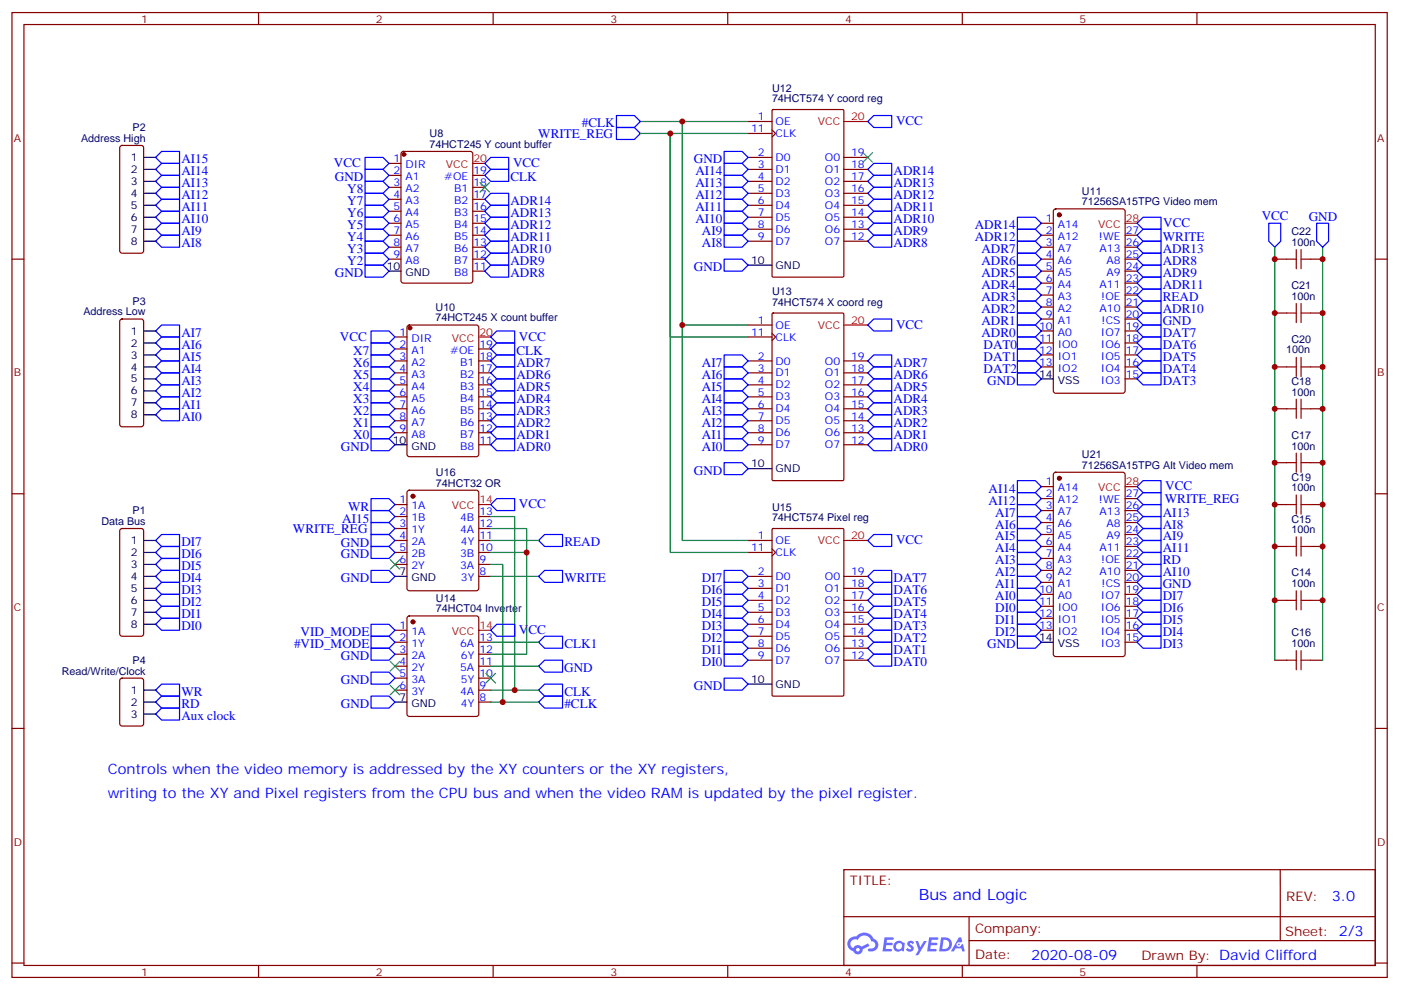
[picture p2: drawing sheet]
<svg xmlns="http://www.w3.org/2000/svg" width="413mm" height="292mm" viewBox="0 0 413 292" stroke-linecap="round" stroke-linejoin="round" font-family="sans-serif">
<g fill="none" stroke="#870000" stroke-width=".35">
<path d="M3.5 3.7h405.4v284.3h-405.4zM7.1 7.2h398.2v277.3h-398.2zM76.2 3.7v3.5M145.3 3.7v3.5M214.5 3.7v3.5M283.6 3.7v3.5M352.8 3.7v3.5M3.5 76.4h3.6M405.3 76.4h3.6M3.5 145.5h3.6M405.3 145.5h3.6M3.5 214.7h3.6"/>
<path d="M405.3 214.7h3.6M248.7 256.3h156.6v28.2h-156.6zM377.3 256.3v20.9M248.7 270.1h156.5M285.6 277.2h119.6M285.6 270.1v14.2M3.5 283.8h3.6M76.2 284.5v3.5M145.3 284.5v3.5M214.5 284.5v3.5M283.6 284.5v3.5M352.8 284.5v3.5"/>
<path d="M405.3 283.8h3.6"/>
</g>
<g fill="#5487ff">
<path d="M267.7 277.5a1.22 1.22 0 0 1 1.7 .2l-.4 .6a.47 .47 0 0 0-.3-.4 .47 .47 0 0 0-.5 .2l.1 .2a1.14 1.14 0 0 1 .8 1.8 1.14 1.14 0 0 1-1.9 0l-.2-.2 .5-.6 .7 .5a.29 .29 0 0 0 .3-.3 .29 .29 0 0 0-.2-.3 1.04 1.04 0 0 1-.6-1.7z"/>
<path d="M260.7 276.2h2.4l.3 .2-.2 .5-1.8 .1-.1 .8h1.5l.3 .4-.3 .4h-1.6l-.2 1.1h1.7l.2 .3-.2 .3-2.6 .1z"/>
<path d="M273.8 276.2h2.4l.3 .2-.1 .5-1.8 .1-.2 .8h1.6l.3 .4-.4 .4-1.6-.1-.1 1.1 1.7 .1 .2 .3-.2 .3-2.6 .1z"/>
<path d="M282.6 276.2h.7l.3 1.3-.6 .3a.69 .69 0 0 0-1 .3 .69 .69 0 0 0 .4 .9 .69 .69 0 0 0 .9-.6l.5-.2 .6 2.2h-.8l-.2-.9h-1.8l-.5 .9h-.8z"/>
<path d="M269.8 277.3h.8l.6 1.8 1.1-1.8h.9l-2.6 4.2h-.8l.9-1.5z"/>
<path d="M277.4 276.2l-.6 4.2h1.3a2.11 2.11 0 0 0 2.5-2.1 2.11 2.11 0 0 0-2.5-2.1zM278.1 277a1.39 1.39 0 0 1 1.7 1.4 1.39 1.39 0 0 1-1.8 1.2h-.3z"/>
<path d="M263.7 277.8a1.54 1.54 0 0 0-.1 2.2 1.54 1.54 0 0 0 2.2 .1l.6 .3 .3-2.3-.2-.3h-.4a1.49 1.49 0 0 0-2.4 0zM264 278.8a.94 .94 0 0 1 1.8 0 .94 .94 0 0 1-1.8 0z"/>
<path d="M250.4 276.6a2.18 2.18 0 0 0 1.1 3.7 1.44 1.44 0 0 0 1.6 .9 1.44 1.44 0 0 0 1.2-1.4l2-1.1-.5-.7-1.9 1a1.47 1.47 0 0 0-2.4 .4 1.39 1.39 0 0 1-.7-1.9 1.39 1.39 0 0 1 2-.5 2.12 2.12 0 0 1 2.2-1.3 2.12 2.12 0 0 1 1.9 1.7 1.14 1.14 0 0 1 1.1 1.4 1.14 1.14 0 0 1-1.7 .7 .43 .43 0 0 0-.5 .4 .43 .43 0 0 0 .4 .5 1.98 1.98 0 0 0 2.5-1.2 1.98 1.98 0 0 0-1.2-2.6 3.1 3.1 0 0 0-5.3-.6l-.9 .1zM252.3 279.9a.55 .55 0 0 1 1.1 0 .55 .55 0 0 1-1.1 0z"/>
<circle cx="282.6" cy="278.3" r=".26"/>
</g>
<g fill="none" stroke="#870000" stroke-width=".35">
<path d="M220.5 35.8h7M220.5 39.3h7M227.5 38.3l1.1 1-1.1 1.1M227.6 32.5l.3-.2h20.5l.3 .2v48.8l-.2 .3-20.6 .1-.3-.2zM35.5 43.1l.5-.2h5.6l.5 .2 .2 .5v30.3l-.2 .5-.5 .2h-5.6l-.5-.2-.2-.5v-30.3zM114.7 48.2h3.5M114.7 51.7h3.5M114.7 55.2h3.5M114.7 58.7h3.5M118.4 44.8l.5-.2h19.7l.7 .5v37.6l-.4 .7h-20l-.7-.4v-37.7zM139.3 51.7h3.6M139.3 55.2h3.6"/>
<path d="M139.3 58.7h3.6M220.5 46.4h7M220.5 49.9h7M220.5 53.4h7M220.5 57h7M248.7 46.4h7.1M248.7 49.9h7.1M248.7 53.4h7.1M248.7 57h7.1M114.7 65.8h3.5M114.7 69.3h3.5M114.7 72.8h3.5"/>
<path d="M114.7 76.4h3.5M114.7 62.3h3.5M139.3 65.8h3.6M139.3 69.3h3.6M139.3 72.8h3.6M139.3 76.4h3.6M139.3 79.9h3.6M139.3 62.3h3.6M220.5 60.5h7M220.5 64h7M220.5 67.6h7M220.5 71.1h7"/>
<path d="M248.7 60.5h7.1M248.7 64h7.1M248.7 67.6h7.1M248.7 71.1h7.1M306.9 65.8h3.5M306.9 69.3h3.5M306.9 72.8h3.5M306.9 76.4h3.5M306.9 79.9h3.5M310.7 61.8l.4-.2h19.8l.7 .4v53.2l-.5 .6-20 .1-.6-.5-.1-53.1zM331.6 69.3h3.5M331.6 72.8h3.5"/>
<path d="M331.6 76.4h3.5M331.6 79.9h3.5M375.7 76.4h3.5M386.3 76.4h3.5M35.5 94.2l.5-.2h5.6l.5 .2 .2 .5v30.4l-.2 .5-.5 .2h-5.6l-.5-.3-.2-.4v-30.4zM116.4 99.3h3.5M120.2 96l.4-.2h19.8l.7 .4v37.7l-.5 .6-20 .1-.6-.5-.1-37.6zM220.5 95.8h7M220.5 99.3h7M227.5 98.2l1.1 1.1-1.1 1.1M227.6 92.4l.3-.1h20.5l.3 .1v48.9l-.2 .3h-20.6l-.3-.2zM306.9 83.4h3.5"/>
<path d="M306.9 87h3.5M306.9 90.5h3.5M306.9 94h3.5M306.9 97.5h3.5M331.6 83.4h3.5M331.6 87h3.5M331.6 90.5h3.5M331.6 94h3.5M331.6 97.5h3.5M375.7 92.3h3.5M386.3 92.3h3.5M116.4 106.4h3.5"/>
<path d="M116.4 109.9h3.5M116.4 113.4h3.5M116.4 116.9h3.5M116.4 102.8h3.5M141.1 106.4h3.5M141.1 109.9h3.5M141.1 113.4h3.5M141.1 116.9h3.5M141.1 102.8h3.5M220.5 106.4h7M220.5 109.9h7M220.5 113.4h7"/>
<path d="M220.5 116.9h7M248.7 106.4h7.1M248.7 109.9h7.1M248.7 113.4h7.1M248.7 116.9h7.1M306.9 101.1h3.5M306.9 104.6h3.5M306.9 108.1h3.5M331.6 101.1h3.5M331.6 104.6h3.5M331.6 108.1h3.5M331.6 111.7h3.5"/>
<path d="M375.7 108.1h3.5M386.3 108.1h3.5M116.4 120.5h3.5M116.4 124h3.5M116.4 127.5h3.5M141.1 120.5h3.5M141.1 124h3.5M141.1 127.5h3.5M141.1 131.1h3.5M220.5 120.5h7M220.5 124h7M220.5 127.5h7"/>
<path d="M220.5 131.1h7M248.7 120.5h7.1M248.7 124h7.1M248.7 127.5h7.1M248.7 131.1h7.1M310.7 139.4l.4-.2h19.8l.7 .4v53.2l-.5 .6-20 .1-.6-.5-.1-53.1zM375.7 120.5h3.5M375.7 136.3h3.5M386.3 120.5h3.5M386.3 136.3h3.5M35.5 156l.5-.2h5.6l.5 .2 .2 .5v30.3l-.2 .5-.5 .2h-5.6l-.5-.2-.2-.5v-30.3zM116.4 159.3h3.5"/>
<path d="M116.4 148.7h3.5M116.4 152.2h3.5M116.4 155.8h3.5M120.2 144.7l.4-.2h19.8l.5 .2 .2 .5v28.2l-.2 .5-.5 .2h-19.8l-.4-.2-.3-.5v-28.2zM141.1 159.3h3.5M141.1 152.2h3.5M141.1 155.8h3.5M220.5 159.3h7M227.6 155.9l.3-.1h20.5l.3 .1v48.9l-.2 .3h-20.6l-.3-.2zM306.9 143.4h3.5M306.9 146.9h3.5M306.9 150.5h3.5"/>
<path d="M306.9 154h3.5M306.9 157.5h3.5M331.6 146.9h3.5M331.6 150.5h3.5M331.6 154h3.5M331.6 157.5h3.5M375.7 148.7h3.5M386.3 148.7h3.5M116.4 162.8h3.5M116.4 166.3h3.5M141.1 162.8h3.5M141.1 169.9h3.5"/>
<path d="M141.1 166.3h3.5M220.5 162.8h7M220.5 169.9h7M220.5 173.4h7M220.5 176.9h7M227.5 161.7l1.1 1.1-1.1 1.1M248.7 169.9h7.1M248.7 173.4h7.1M248.7 176.9h7.1M306.9 161h3.5M306.9 164.6h3.5M306.9 168.1h3.5"/>
<path d="M306.9 171.6h3.5M306.9 175.2h3.5M306.9 178.7h3.5M331.6 161h3.5M331.6 164.6h3.5M331.6 168.1h3.5M331.6 171.6h3.5M331.6 175.2h3.5M331.6 178.7h3.5M375.7 176.9h3.5M375.7 161h3.5M386.3 176.9h3.5"/>
<path d="M386.3 161h3.5M116.4 185.7h3.5M116.4 189.3h3.5M116.4 192.8h3.5M116.4 196.3h3.5M116.4 199.8h3.5M120.2 181.7l.4-.2h19.8l.5 .2 .2 .5v28.2l-.2 .5-.5 .2h-19.8l-.4-.2-.3-.5v-28.2zM141.1 189.3h3.5M141.1 192.8h3.5M141.1 196.3h3.5M141.1 199.8h3.5M220.5 180.4h7"/>
<path d="M220.5 184h7M220.5 187.5h7M220.5 191h7M220.5 194.6h7M248.7 180.4h7.1M248.7 184h7.1M248.7 187.5h7.1M248.7 191h7.1M248.7 194.6h7.1M306.9 185.7h3.5M306.9 182.2h3.5M331.6 185.7h3.5"/>
<path d="M331.6 189.3h3.5M331.6 182.2h3.5M375.7 194.6h3.5M386.3 194.6h3.5M35.5 200.1l.5-.3h5.6l.7 .5v13l-.4 .6-5.9 .1-.7-.5v-12.9zM116.4 203.4h3.5M141.1 203.4h3.5M141.1 206.9h3.5"/>
</g>
<path d="M248.7 35.8h7.1M139.3 48.2h3.6M331.6 65.8h3.5M141.1 99.3h3.5M248.7 95.8h7.1M141.1 148.7h3.5M248.7 159.3h7.1M331.6 143.4h3.5M141.1 185.7h3.5" fill="none" stroke="#f00" stroke-width=".35"/>
<g fill="none" stroke="#000" stroke-width=".35">
<path d="M42.3 46.4h3.6M42.3 49.9h3.6M42.3 53.4h3.6M42.3 57h3.6M42.3 60.5h3.6M42.3 64h3.6M42.3 67.6h3.6M42.3 71.1h3.6M114.7 79.9h3.5M220.5 78.1h7M42.3 97.5h3.6M42.3 111.7h3.6"/>
<path d="M42.3 101.1h3.6M42.3 104.6h3.6M42.3 108.1h3.6M42.3 115.2h3.6M42.3 118.7h3.6M306.9 111.7h3.5M42.3 122.2h3.6M116.4 131.1h3.5M220.5 138.1h7M42.3 159.3h3.6M42.3 162.8h3.6M42.3 166.3h3.6"/>
<path d="M42.3 169.9h3.6M42.3 173.4h3.6M42.3 176.9h3.6M116.4 169.9h3.5M42.3 180.4h3.6M42.3 184h3.6M306.9 189.3h3.5M42.3 206.9h3.6M42.3 203.4h3.6M42.3 210.4h3.6M116.4 206.9h3.5M220.5 201.6h7"/>
</g>
<g fill="none" stroke="#00f" stroke-width=".35">
<path d="M181.7 37.6h5.3l1.7 1.7-1.7 1.8h-5.3zM181.7 34h5.3l1.7 1.8-1.7 1.8h-5.3zM257.5 34h5.3v3.6h-5.3l-1.7-1.8zM47.6 48.2h5.3v3.5h-5.3l-1.7-1.8zM47.6 58.7h5.3v3.6h-5.3l-1.7-1.8zM47.6 55.2h5.3v3.5h-5.3l-1.7-1.7zM47.6 51.7h5.3v3.5h-5.3l-1.7-1.8zM47.6 44.6h5.3v3.6h-5.3l-1.7-1.8zM107.6 46.4h5.3l1.8 1.8-1.8 1.7h-5.3zM107.6 53.4h5.3l1.8 1.8-1.8 1.8h-5.3zM107.6 57h5.3l1.8 1.7-1.8 1.8h-5.3zM107.6 49.9h5.3l1.8 1.8-1.8 1.7h-5.3z"/>
<path d="M144.6 57h5.3v3.5h-5.3l-1.7-1.8zM144.6 46.4h5.3v3.5h-5.3l-1.7-1.7zM144.6 49.9h5.3v3.5h-5.3l-1.7-1.7zM213.4 48.2h5.3l1.8 1.7-1.8 1.8h-5.3zM213.4 51.7h5.3l1.8 1.7-1.8 1.8h-5.3zM213.4 55.2h5.3l1.8 1.8-1.8 1.7h-5.3zM213.4 58.7h5.3l1.8 1.8-1.8 1.8h-5.3zM213.4 44.6h5.3l1.8 1.8-1.8 1.8h-5.3zM255.8 57l1.7-1.8h5.3v3.5h-5.3zM255.8 53.4l1.7-1.7h5.3v3.5h-5.3zM257.5 58.7h5.3v3.6h-5.3l-1.7-1.8zM257.5 48.2h5.3v3.5h-5.3l-1.7-1.8z"/>
<path d="M47.6 69.3h5.3v3.5h-5.3l-1.7-1.7zM47.6 65.8h5.3v3.5h-5.3l-1.7-1.7zM47.6 62.3h5.3v3.5h-5.3l-1.7-1.8zM107.6 78.1h5.3l1.8 1.8-1.8 1.8h-5.3zM107.6 60.5h5.3l1.8 1.8-1.8 1.7h-5.3zM107.6 64h5.3l1.8 1.8-1.8 1.8h-5.3zM107.6 67.6h5.3l1.8 1.7-1.8 1.8h-5.3zM107.6 71.1h5.3l1.8 1.7-1.8 1.8h-5.3zM107.6 74.6h5.3l1.8 1.8-1.8 1.7h-5.3zM144.6 60.5h5.3v3.5h-5.3l-1.7-1.7zM144.6 64h5.3v3.6h-5.3l-1.7-1.8zM144.6 67.6h5.3v3.5h-5.3l-1.7-1.8z"/>
<path d="M144.6 71.1h5.3v3.5h-5.3l-1.7-1.8zM144.6 74.6h5.3v3.5h-5.3l-1.7-1.7zM144.6 78.1h5.3v3.6h-5.3l-1.7-1.8zM213.4 76.4h5.3l1.8 1.7-1.8 1.8h-5.3zM213.4 65.8h5.3l1.8 1.8-1.8 1.7h-5.3zM213.4 62.3h5.3l1.8 1.7-1.8 1.8h-5.3zM213.4 69.3h5.3l1.8 1.8-1.8 1.7h-5.3zM255.8 64l1.7-1.7h5.3v3.5h-5.3zM257.5 69.3h5.3v3.5h-5.3l-1.7-1.7zM257.5 65.8h5.3v3.5h-5.3l-1.7-1.7zM299.9 78.1h5.3l1.7 1.8-1.7 1.8h-5.3zM299.9 74.6h5.3l1.7 1.8-1.7 1.7h-5.3z"/>
<path d="M299.9 71.1h5.3l1.7 1.7-1.7 1.8h-5.3zM299.9 67.6h5.3l1.7 1.7-1.7 1.8h-5.3zM299.9 64h5.3l1.7 1.8-1.7 1.8h-5.3zM335.1 72.8l1.8-1.7h5.3v3.5h-5.3zM335.1 79.9l1.8-1.8h5.3v3.6h-5.3zM335.1 69.3l1.8-1.7h5.3v3.5h-5.3zM335.1 65.8l1.8-1.8h5.3v3.6h-5.3zM336.9 74.6h5.3v3.5h-5.3l-1.8-1.7zM373.9 65.8h3.6v5.3l-1.8 1.7-1.8-1.7zM388.1 65.8h3.5v5.3l-1.8 1.7-1.7-1.7zM47.6 99.3h5.3v3.5h-5.3l-1.7-1.7zM47.6 95.8h5.3v3.5h-5.3l-1.7-1.8z"/>
<path d="M109.4 97.5h5.3l1.7 1.8-1.7 1.8h-5.3zM146.4 97.5h5.3v3.6h-5.3l-1.8-1.8zM255.8 95.8l1.7-1.8h5.3v3.5h-5.3zM299.9 95.8h5.3l1.7 1.7-1.7 1.8h-5.3zM299.9 92.3h5.3l1.7 1.7-1.7 1.8h-5.3zM299.9 88.7h5.3l1.7 1.8-1.7 1.8h-5.3zM299.9 85.2h5.3l1.7 1.8-1.7 1.7h-5.3zM299.9 81.7h5.3l1.7 1.7-1.7 1.8h-5.3zM299.9 99.3h5.3l1.7 1.8-1.7 1.7h-5.3zM335.1 94l1.8-1.7h5.3v3.5h-5.3zM335.1 87l1.8-1.8h5.3v3.5h-5.3zM336.9 81.7h5.3v3.5h-5.3l-1.8-1.8z"/>
<path d="M336.9 88.7h5.3v3.6h-5.3l-1.8-1.8zM336.9 95.8h5.3v3.5h-5.3l-1.8-1.8zM47.6 116.9h5.3v3.6h-5.3l-1.7-1.8zM47.6 113.4h5.3v3.5h-5.3l-1.7-1.7zM47.6 109.9h5.3v3.5h-5.3l-1.7-1.7zM47.6 106.4h5.3v3.5h-5.3l-1.7-1.8zM47.6 102.8h5.3v3.6h-5.3l-1.7-1.8zM109.4 101.1h5.3l1.7 1.7-1.7 1.8h-5.3zM109.4 104.6h5.3l1.7 1.8-1.7 1.7h-5.3zM109.4 108.1h5.3l1.7 1.8-1.7 1.8h-5.3zM109.4 111.7h5.3l1.7 1.7-1.7 1.8h-5.3zM109.4 115.2h5.3l1.7 1.7-1.7 1.8h-5.3z"/>
<path d="M109.4 118.7h5.3l1.7 1.8-1.7 1.7h-5.3zM146.4 104.6h5.3v3.5h-5.3l-1.8-1.7zM146.4 108.1h5.3v3.6h-5.3l-1.8-1.8zM146.4 111.7h5.3v3.5h-5.3l-1.8-1.8zM146.4 115.2h5.3v3.5h-5.3l-1.8-1.8zM146.4 118.7h5.3v3.5h-5.3l-1.8-1.7zM146.4 101.1h5.3v3.5h-5.3l-1.8-1.8zM213.4 104.6h5.3l1.8 1.8-1.8 1.7h-5.3zM213.4 108.1h5.3l1.8 1.8-1.8 1.8h-5.3zM213.4 111.7h5.3l1.8 1.7-1.8 1.8h-5.3zM213.4 115.2h5.3l1.8 1.7-1.8 1.8h-5.3zM213.4 118.7h5.3l1.8 1.8-1.8 1.7h-5.3z"/>
<path d="M255.8 116.9l1.7-1.7h5.3v3.5h-5.3zM255.8 109.9l1.7-1.8h5.3v3.6h-5.3zM257.5 118.7h5.3v3.5h-5.3l-1.7-1.7zM257.5 111.7h5.3v3.5h-5.3l-1.7-1.8zM257.5 104.6h5.3v3.5h-5.3l-1.7-1.7zM299.9 109.9h5.3l1.7 1.8-1.7 1.7h-5.3zM299.9 102.8h5.3l1.7 1.8-1.7 1.8h-5.3zM299.9 106.4h5.3l1.7 1.7-1.7 1.8h-5.3zM335.1 111.7l1.8-1.8h5.3v3.5h-5.3zM335.1 101.1l1.8-1.8h5.3v3.5h-5.3zM336.9 106.4h5.3v3.5h-5.3l-1.8-1.8zM336.9 102.8h5.3v3.6h-5.3l-1.8-1.8z"/>
<path d="M47.6 120.5h5.3v3.5h-5.3l-1.7-1.8zM109.4 129.3h5.3l1.7 1.8-1.7 1.7h-5.3zM109.4 122.2h5.3l1.7 1.8-1.7 1.8h-5.3zM109.4 125.8h5.3l1.7 1.7-1.7 1.8h-5.3zM146.4 122.2h5.3v3.6h-5.3l-1.8-1.8zM146.4 125.8h5.3v3.5h-5.3l-1.8-1.8zM146.4 129.3h5.3v3.5h-5.3l-1.8-1.7zM213.4 136.3h5.3l1.8 1.8-1.8 1.8h-5.3zM213.4 125.8h5.3l1.8 1.7-1.8 1.8h-5.3zM213.4 122.2h5.3l1.8 1.8-1.8 1.8h-5.3zM213.4 129.3h5.3l1.8 1.8-1.8 1.7h-5.3zM255.8 127.5l1.7-1.7h5.3v3.5h-5.3z"/>
<path d="M257.5 129.3h5.3v3.5h-5.3l-1.7-1.7zM257.5 122.2h5.3v3.6h-5.3l-1.7-1.8zM47.6 157.5h5.3v3.5h-5.3l-1.7-1.7zM109.4 146.9h5.3l1.7 1.8-1.7 1.8h-5.3zM109.4 150.5h5.3l1.7 1.7-1.7 1.8h-5.3zM109.4 154h5.3l1.7 1.8-1.7 1.7h-5.3zM109.4 157.5h5.3l1.7 1.8-1.7 1.7h-5.3zM146.4 146.9h5.3v3.6h-5.3l-1.8-1.8zM158.7 159.3l1.8-1.8h5.3v3.5h-5.3zM255.8 159.3l1.7-1.8h5.3v3.5h-5.3zM299.9 148.7h5.3l1.7 1.8-1.7 1.7h-5.3zM299.9 152.2h5.3l1.7 1.8-1.7 1.8h-5.3z"/>
<path d="M299.9 155.8h5.3l1.7 1.7-1.7 1.8h-5.3zM299.9 159.3h5.3l1.7 1.7-1.7 1.8h-5.3zM299.9 145.2h5.3l1.7 1.7-1.7 1.8h-5.3zM299.9 141.6h5.3l1.7 1.8-1.7 1.8h-5.3zM335.1 143.4l1.8-1.8h5.3v3.6h-5.3zM335.1 150.5l1.8-1.8h5.3v3.5h-5.3zM335.1 157.5l1.8-1.7h5.3v3.5h-5.3zM336.9 159.3h5.3v3.5h-5.3l-1.8-1.8zM336.9 152.2h5.3v3.6h-5.3l-1.8-1.8zM336.9 145.2h5.3v3.5h-5.3l-1.8-1.8zM47.6 161h5.3v3.6h-5.3l-1.7-1.8zM47.6 164.6h5.3v3.5h-5.3l-1.7-1.8z"/>
<path d="M47.6 168.1h5.3v3.5h-5.3l-1.7-1.7zM47.6 171.6h5.3v3.6h-5.3l-1.7-1.8zM47.6 175.2h5.3v3.5h-5.3l-1.7-1.8zM47.6 178.7h5.3v3.5h-5.3l-1.7-1.8zM109.4 168.1h5.3l1.7 1.8-1.7 1.7h-5.3zM109.4 161h5.3l1.7 1.8-1.7 1.8h-5.3zM160.5 168.1h5.3v3.5h-5.3l-1.8-1.7zM213.4 168.1h5.3l1.8 1.8-1.8 1.7h-5.3zM213.4 171.6h5.3l1.8 1.8-1.8 1.8h-5.3zM213.4 175.2h5.3l1.8 1.7-1.8 1.8h-5.3zM213.4 178.7h5.3l1.8 1.7-1.8 1.8h-5.3zM257.5 175.2h5.3v3.5h-5.3l-1.7-1.8z"/>
<path d="M257.5 171.6h5.3v3.6h-5.3l-1.7-1.8zM257.5 168.1h5.3v3.5h-5.3l-1.7-1.7zM299.9 162.8h5.3l1.7 1.8-1.7 1.7h-5.3zM299.9 166.3h5.3l1.7 1.8-1.7 1.8h-5.3zM299.9 169.9h5.3l1.7 1.7-1.7 1.8h-5.3zM299.9 173.4h5.3l1.7 1.8-1.7 1.7h-5.3zM299.9 176.9h5.3l1.7 1.8-1.7 1.7h-5.3zM335.1 175.2l1.8-1.8h5.3v3.5h-5.3zM335.1 171.6l1.8-1.7h5.3v3.5h-5.3zM335.1 164.6l1.8-1.8h5.3v3.5h-5.3zM336.9 166.3h5.3v3.6h-5.3l-1.8-1.8zM336.9 176.9h5.3v3.5h-5.3l-1.8-1.7z"/>
<path d="M47.6 182.2h5.3v3.5h-5.3l-1.7-1.7zM109.4 191h5.3l1.7 1.8-1.7 1.8h-5.3zM109.4 198.1h5.3l1.7 1.7-1.7 1.8h-5.3zM109.4 184h5.3l1.7 1.7-1.7 1.8h-5.3zM109.4 187.5h5.3l1.7 1.8-1.7 1.7h-5.3zM146.4 184h5.3v3.5h-5.3l-1.8-1.8zM160.5 187.5h5.3v3.5h-5.3l-1.8-1.7zM160.5 194.6h5.3v3.5h-5.3l-1.8-1.8zM213.4 199.8h5.3l1.8 1.8-1.8 1.8h-5.3zM213.4 182.2h5.3l1.8 1.8-1.8 1.7h-5.3zM213.4 185.7h5.3l1.8 1.8-1.8 1.8h-5.3zM213.4 189.3h5.3l1.8 1.7-1.8 1.8h-5.3z"/>
<path d="M213.4 192.8h5.3l1.8 1.8-1.8 1.7h-5.3zM255.8 191l1.7-1.7h5.3v3.5h-5.3zM255.8 187.5l1.7-1.8h5.3v3.6h-5.3zM255.8 180.4l1.7-1.7h5.3v3.5h-5.3zM257.5 192.8h5.3v3.5h-5.3l-1.7-1.7zM257.5 182.2h5.3v3.5h-5.3l-1.7-1.7zM299.9 180.4h5.3l1.7 1.8-1.7 1.8h-5.3zM299.9 184h5.3l1.7 1.7-1.7 1.8h-5.3zM299.9 187.5h5.3l1.7 1.8-1.7 1.7h-5.3zM336.9 187.5h5.3v3.5h-5.3l-1.8-1.7zM336.9 184h5.3v3.5h-5.3l-1.8-1.8zM336.9 180.4h5.3v3.6h-5.3l-1.8-1.8z"/>
<path d="M45.9 203.4l1.7-1.8h5.3v3.5h-5.3zM45.9 206.9l1.7-1.8h5.3v3.6h-5.3zM47.6 208.7h5.3v3.5h-5.3l-1.7-1.8zM109.4 205.1h5.3l1.7 1.8-1.7 1.8h-5.3zM158.7 206.9l1.8-1.8h5.3v3.6h-5.3zM160.5 201.6h5.3v3.5h-5.3l-1.8-1.7z"/>
</g>
<g fill="#870000" stroke="#870000" stroke-width=".35">
<circle cx="312.2" cy="63.3" r=".53"/>
<circle cx="120.8" cy="96.7" r=".53"/>
<circle cx="119.1" cy="45.5" r=".53"/>
<circle cx="121.7" cy="183.3" r=".53"/>
<circle cx="121.7" cy="146.2" r=".53"/>
<circle cx="312.2" cy="140.9" r=".53"/>
</g>
<path d="M141.5 53.8l2.8 2.8M144.3 53.8l-2.8 2.8M254.4 45l2.8 2.8M257.2 45l-2.8 2.8M115 164.9l2.8 2.8M117.8 164.9l-2.8 2.8M115 194.9l2.8 2.8M117.8 194.9l-2.8 2.8M143.2 198.4l2.8 2.9M146 198.4l-2.8 2.9M115 202l2.8 2.8M117.8 202l-2.8 2.8" fill="none" stroke="#3c3" stroke-width=".35"/>
<g fill="none" stroke="#008700" stroke-width=".35">
<path d="M188.7 35.8h31.8M188.7 39.3h8.9v60h22.9M201.1 35.8v60M220.5 39.3h-22.9v123.5h22.9M375.7 72.8v121.8M389.8 72.8v121.8M220.5 95.8h-19.4v63.5h19.4M144.6 152.2h7.1v51.2h-7.1M144.6 155.8h10.6v37h-10.6M144.6 159.3h14.1M144.6 166.3h3.6v40.6h-3.6M144.6 162.8h10.6"/>
<path d="M144.6 169.9h14.1M144.6 189.3h14.1M144.6 196.3h14.1M148.2 206.9h10.5M151.7 203.4h7"/>
</g>
<g fill="none" stroke="#a10000" stroke-width=".35">
<path d="M379.2 76.4h2.9M382.1 73.6v5.6M383.5 73.6v5.6M383.5 76.4h2.8M379.2 92.3h2.9M382.1 89.4v5.7M383.5 89.4v5.7M383.5 92.3h2.8M379.2 108.1h2.9M382.1 105.3v5.6M382.1 117.7v5.6M383.5 105.3v5.6"/>
<path d="M383.5 117.7v5.6M383.5 108.1h2.8M379.2 120.5h2.9M379.2 136.3h2.9M382.1 133.5v5.7M383.5 133.5v5.7M383.5 120.5h2.8M383.5 136.3h2.8M379.2 148.7h2.9M382.1 145.9v5.6M382.1 158.2v5.7M383.5 145.9v5.6"/>
<path d="M383.5 158.2v5.7M383.5 148.7h2.8M379.2 161h2.9M379.2 176.9h2.9M382.1 174.1v5.6M383.5 174.1v5.6M383.5 161h2.8M383.5 176.9h2.8M379.2 194.6h2.9M382.1 191.7v5.7M383.5 191.7v5.7M383.5 194.6h2.8"/>
</g>
<g fill="#c00">
<circle cx="375.7" cy="108.1" r=".88"/>
<circle cx="375.7" cy="148.7" r=".88"/>
<circle cx="375.7" cy="120.5" r=".88"/>
<circle cx="375.7" cy="136.3" r=".88"/>
<circle cx="375.7" cy="161" r=".88"/>
<circle cx="375.7" cy="92.3" r=".88"/>
<circle cx="375.7" cy="76.4" r=".88"/>
<circle cx="151.7" cy="203.4" r=".88"/>
<circle cx="148.2" cy="206.9" r=".88"/>
<circle cx="155.2" cy="162.8" r=".88"/>
<circle cx="201.1" cy="35.8" r=".88"/>
<circle cx="201.1" cy="95.8" r=".88"/>
<circle cx="197.6" cy="39.3" r=".88"/>
<circle cx="375.7" cy="176.9" r=".88"/>
<circle cx="389.8" cy="176.9" r=".88"/>
<circle cx="389.8" cy="148.7" r=".88"/>
<circle cx="389.8" cy="120.5" r=".88"/>
<circle cx="389.8" cy="136.3" r=".88"/>
<circle cx="389.8" cy="161" r=".88"/>
<circle cx="389.8" cy="108.1" r=".88"/>
<circle cx="389.8" cy="76.4" r=".88"/>
<circle cx="389.8" cy="92.3" r=".88"/>
</g>
<text font-size="4.6" fill="#00f" x="270.8" y="265.3">Bus and Logic</text>
<g font-size="4.2" fill="#00f">
<text x="31.7" y="228.1">Controls when the video memory is addressed by the XY counters or the XY registers,</text>
<text x="31.7" y="235.1">writing to the XY and Pixel registers from the CPU bus and when the video RAM is updated by the pixel register.</text>
<text x="392.5" y="265.6">3.0</text>
<text x="304" y="282.9">2020-08-09</text>
</g>
<g font-size="3.9" fill="#00f">
<text x="158.7" y="40.6">WRITE_REG</text>
<text x="171.5" y="37.6">#CLK</text>
<text x="264.1" y="36.9">VCC</text>
<text x="53.4" y="51.7">AI14</text>
<text x="53.4" y="48.2">AI15</text>
<text x="98.4" y="49.3">VCC</text>
<text x="98.7" y="53.5">GND</text>
<text x="150.5" y="53.4">CLK</text>
<text x="151.2" y="49.3">VCC</text>
<text x="204.5" y="48.2">GND</text>
<text x="204.9" y="51.7">AI14</text>
<text x="263.3" y="51.7">ADR14</text>
<text x="53.4" y="58.7">AI12</text>
<text x="53.4" y="55.2">AI13</text>
<text x="102.3" y="57">Y8</text>
<text x="204.9" y="55.2">AI13</text>
<text x="204.9" y="58.7">AI12</text>
<text x="263.3" y="58.7">ADR12</text>
<text x="263.3" y="55.2">ADR13</text>
<text x="53.4" y="65.8">AI10</text>
<text x="53.4" y="62.3">AI11</text>
<text x="102.3" y="60.5">Y7</text>
<text x="102.3" y="64">Y6</text>
<text x="150.5" y="60.5">ADR14</text>
<text x="150.5" y="64">ADR13</text>
<text x="204.9" y="62.3">AI11</text>
<text x="204.9" y="65.8">AI10</text>
<text x="263.3" y="65.8">ADR10</text>
<text x="263.3" y="62.3">ADR11</text>
<text x="371.9" y="64.9">VCC</text>
<text x="385.7" y="65.1">GND</text>
<text x="53.4" y="69.3">AI9</text>
<text x="102.3" y="67.6">Y5</text>
<text x="102.3" y="71.1">Y4</text>
<text x="150.5" y="67.6">ADR12</text>
<text x="150.5" y="71.1">ADR11</text>
<text x="206.9" y="69.3">AI9</text>
<text x="263.3" y="69.3">ADR9</text>
<text x="287.3" y="71.1">ADR12</text>
<text x="287.3" y="67.6">ADR14</text>
<text x="342.7" y="71.1">WRITE</text>
<text x="342.8" y="67">VCC</text>
<text x="53.4" y="72.8">AI8</text>
<text x="102.3" y="74.6">Y3</text>
<text x="150.5" y="74.6">ADR10</text>
<text x="206.9" y="72.8">AI8</text>
<text x="263.3" y="72.8">ADR8</text>
<text x="289.2" y="74.6">ADR7</text>
<text x="342.7" y="74.6">ADR13</text>
<text x="98.7" y="81.7">GND</text>
<text x="102.3" y="78.1">Y2</text>
<text x="150.5" y="78.1">ADR9</text>
<text x="150.5" y="81.7">ADR8</text>
<text x="204.5" y="79.9">GND</text>
<text x="289.2" y="81.7">ADR5</text>
<text x="289.2" y="78.1">ADR6</text>
<text x="342.7" y="78.1">ADR8</text>
<text x="342.7" y="81.7">ADR9</text>
<text x="289.2" y="88.7">ADR3</text>
<text x="289.2" y="85.2">ADR4</text>
<text x="342.7" y="85.2">ADR11</text>
<text x="342.7" y="88.7">READ</text>
<text x="289.2" y="95.8">ADR1</text>
<text x="289.2" y="92.3">ADR2</text>
<text x="342.7" y="95.8">GND</text>
<text x="342.7" y="92.3">ADR10</text>
<text x="53.4" y="99.3">AI7</text>
<text x="100.2" y="100.4">VCC</text>
<text x="153" y="100.4">VCC</text>
<text x="264.1" y="96.9">VCC</text>
<text x="289.2" y="99.3">ADR0</text>
<text x="342.7" y="99.3">DAT7</text>
<text x="53.4" y="106.4">AI5</text>
<text x="53.4" y="102.8">AI6</text>
<text x="104.1" y="104.6">X7</text>
<text x="152.2" y="104.6">CLK</text>
<text x="289.9" y="102.8">DAT0</text>
<text x="289.9" y="106.4">DAT1</text>
<text x="342.7" y="106.4">DAT5</text>
<text x="342.7" y="102.8">DAT6</text>
<text x="53.4" y="113.4">AI3</text>
<text x="53.4" y="109.9">AI4</text>
<text x="104.1" y="108.1">X6</text>
<text x="104.1" y="111.7">X5</text>
<text x="152.2" y="108.1">ADR7</text>
<text x="152.2" y="111.7">ADR6</text>
<text x="206.9" y="108.1">AI7</text>
<text x="206.9" y="111.7">AI6</text>
<text x="263.3" y="111.7">ADR6</text>
<text x="263.3" y="108.1">ADR7</text>
<text x="289.9" y="109.9">DAT2</text>
<text x="291" y="113.4">GND</text>
<text x="342.7" y="113.4">DAT3</text>
<text x="342.7" y="109.9">DAT4</text>
<text x="53.4" y="116.9">AI2</text>
<text x="104.1" y="115.2">X4</text>
<text x="104.1" y="118.7">X3</text>
<text x="152.2" y="115.2">ADR5</text>
<text x="152.2" y="118.7">ADR4</text>
<text x="206.9" y="115.2">AI5</text>
<text x="206.9" y="118.7">AI4</text>
<text x="263.3" y="118.7">ADR4</text>
<text x="263.3" y="115.2">ADR5</text>
<text x="53.4" y="124">AI0</text>
<text x="53.4" y="120.5">AI1</text>
<text x="104.1" y="122.2">X2</text>
<text x="104.1" y="125.8">X1</text>
<text x="152.2" y="122.2">ADR3</text>
<text x="152.2" y="125.8">ADR2</text>
<text x="206.9" y="122.2">AI3</text>
<text x="206.9" y="125.8">AI2</text>
<text x="263.3" y="125.8">ADR2</text>
<text x="263.3" y="122.2">ADR3</text>
<text x="104.1" y="129.3">X0</text>
<text x="152.2" y="129.3">ADR1</text>
<text x="206.9" y="129.3">AI1</text>
<text x="263.3" y="129.3">ADR1</text>
<text x="100.5" y="132.8">GND</text>
<text x="152.2" y="132.8">ADR0</text>
<text x="206.9" y="132.8">AI0</text>
<text x="263.3" y="132.8">ADR0</text>
<text x="204.5" y="139.9">GND</text>
<text x="153" y="149.8">VCC</text>
<text x="291.4" y="148.7">AI12</text>
<text x="291.4" y="145.2">AI14</text>
<text x="343.3" y="148.2">WRITE_REG</text>
<text x="343.5" y="144.5">VCC</text>
<text x="100.9" y="154">AI15</text>
<text x="102.6" y="150.5">WR</text>
<text x="293.3" y="152.2">AI7</text>
<text x="293.3" y="155.8">AI6</text>
<text x="342.7" y="152.2">AI13</text>
<text x="342.7" y="155.8">AI8</text>
<text x="53.4" y="161">DI7</text>
<text x="86.3" y="157">WRITE_REG</text>
<text x="100.5" y="161.1">GND</text>
<text x="166.3" y="161">READ</text>
<text x="264.1" y="160.4">VCC</text>
<text x="293.3" y="159.3">AI5</text>
<text x="342.7" y="159.3">AI9</text>
<text x="53.4" y="164.6">DI6</text>
<text x="100.5" y="164.6">GND</text>
<text x="293.3" y="162.8">AI4</text>
<text x="293.3" y="166.3">AI3</text>
<text x="342.7" y="162.8">AI11</text>
<text x="342.7" y="166.3">RD</text>
<text x="53.4" y="168.1">DI5</text>
<text x="53.4" y="171.6">DI4</text>
<text x="100.5" y="171.6">GND</text>
<text x="166.3" y="171.6">WRITE</text>
<text x="206.9" y="171.6">DI7</text>
<text x="263.3" y="171.6">DAT7</text>
<text x="293.3" y="169.9">AI2</text>
<text x="293.3" y="173.4">AI1</text>
<text x="342.7" y="173.4">GND</text>
<text x="342.7" y="169.9">AI10</text>
<text x="53.4" y="175.2">DI3</text>
<text x="53.4" y="178.7">DI2</text>
<text x="206.9" y="175.2">DI6</text>
<text x="206.9" y="178.7">DI5</text>
<text x="263.3" y="178.7">DAT5</text>
<text x="263.3" y="175.2">DAT6</text>
<text x="293.3" y="176.9">AI0</text>
<text x="342.7" y="176.9">DI7</text>
<text x="53.4" y="182.2">DI1</text>
<text x="53.4" y="185.7">DI0</text>
<text x="206.9" y="182.2">DI4</text>
<text x="206.9" y="185.7">DI3</text>
<text x="263.3" y="185.7">DAT3</text>
<text x="263.3" y="182.2">DAT4</text>
<text x="293.3" y="180.4">DI0</text>
<text x="293.3" y="184">DI1</text>
<text x="342.7" y="184">DI5</text>
<text x="342.7" y="180.4">DI6</text>
<text x="86.7" y="191">#VID_MODE</text>
<text x="88.6" y="187.5">VID_MODE</text>
<text x="153" y="186.9">VCC</text>
<text x="166.3" y="191">CLK1</text>
<text x="206.9" y="189.3">DI2</text>
<text x="263.3" y="189.3">DAT2</text>
<text x="291" y="191">GND</text>
<text x="293.3" y="187.5">DI2</text>
<text x="342.7" y="191">DI3</text>
<text x="342.7" y="187.5">DI4</text>
<text x="100.5" y="194.6">GND</text>
<text x="206.9" y="192.8">DI1</text>
<text x="206.9" y="196.3">DI0</text>
<text x="263.3" y="196.3">DAT0</text>
<text x="263.3" y="192.8">DAT1</text>
<text x="100.5" y="201.6">GND</text>
<text x="166.3" y="198.1">GND</text>
<text x="204.5" y="203.4">GND</text>
<text x="53.4" y="205.1">WR</text>
<text x="53.4" y="208.7">RD</text>
<text x="100.5" y="208.7">GND</text>
<text x="166.3" y="208.7">#CLK</text>
<text x="166.3" y="205.1">CLK</text>
<text x="53.4" y="212.2">Aux clock</text>
</g>
<g font-size="3.9" fill="#800">
<text x="250.5" y="260.9">TITLE:</text>
<text x="379.1" y="265.6">REV:</text>
<text x="287.4" y="275.1">Company:</text>
<text x="378.7" y="275.7">Sheet: 2/3</text>
<text x="287.4" y="282.8">Date:</text>
<text x="336.4" y="282.8">Drawn By: David Clifford</text>
</g>
<g font-size="3.2" fill="#800">
<text x="41.6" y="6.7">1</text>
<text x="110.8" y="6.7">2</text>
<text x="179.9" y="6.7">3</text>
<text x="249.1" y="6.7">4</text>
<text x="318.2" y="6.7">5</text>
<text x="4.1" y="41.8">A</text>
<text x="405.9" y="41.8">A</text>
<text x="4.1" y="110.9">B</text>
<text x="405.9" y="110.9">B</text>
<text x="4.1" y="180.1">C</text>
<text x="405.9" y="180.1">C</text>
<text x="4.1" y="249.2">D</text>
<text x="405.9" y="249.2">D</text>
<text x="41.6" y="287.5">1</text>
<text x="110.8" y="287.5">2</text>
<text x="179.9" y="287.5">3</text>
<text x="249.1" y="287.5">4</text>
<text x="318.2" y="287.5">5</text>
</g>
<g font-size="3.2" fill="#000080">
<text x="227.5" y="27">U12</text>
<text x="227.5" y="30.2">74HCT574 Y coord reg</text>
<text x="23.9" y="41.8">Address High</text>
<text x="39.1" y="38.6">P2</text>
<text x="126.6" y="40.5">U8</text>
<text x="126.6" y="43.6">74HCT245 Y count buffer</text>
<text x="318.9" y="57.4">U11</text>
<text x="318.9" y="60.5">71256SA15TPG Video mem</text>
<text x="380.7" y="69.3">C22</text>
<text x="380.7" y="72.5">100n</text>
<text x="39.1" y="89.8">P3</text>
<text x="227.5" y="87">U13</text>
<text x="380.7" y="88.4">100n</text>
<text x="380.7" y="85.2">C21</text>
<text x="24.6" y="93">Address Low</text>
<text x="128.4" y="94.7">74HCT245 X count buffer</text>
<text x="128.4" y="91.6">U10</text>
<text x="227.5" y="90.1">74HCT574 X coord reg</text>
<text x="380.7" y="101.1">C20</text>
<text x="379.1" y="103.9">100n</text>
<text x="380.7" y="113.4">C18</text>
<text x="380.7" y="116.6">100n</text>
<text x="380.7" y="129.3">C17</text>
<text x="318.9" y="135">U21</text>
<text x="380.7" y="132.5">100n</text>
<text x="128.5" y="143.4">74HCT32 OR</text>
<text x="128.5" y="140.2">U16</text>
<text x="318.9" y="138.1">71256SA15TPG Alt Video mem</text>
<text x="380.7" y="141.6">C19</text>
<text x="380.7" y="144.8">100n</text>
<text x="29.9" y="154.7">Data Bus</text>
<text x="39.1" y="151.5">P1</text>
<text x="227.5" y="153.6">74HCT574 Pixel reg</text>
<text x="227.5" y="150.5">U15</text>
<text x="380.7" y="154">C15</text>
<text x="380.7" y="157.2">100n</text>
<text x="380.7" y="173">100n</text>
<text x="380.7" y="169.9">C14</text>
<text x="128.5" y="177.3">U14</text>
<text x="128.5" y="180.4">74HCT04 Inverter</text>
<text x="380.7" y="190.7">100n</text>
<text x="380.7" y="187.5">C16</text>
<text x="39.1" y="195.6">P4</text>
<text x="18.2" y="198.8">Read/Write/Clock</text>
</g>
<g font-size="3.2" fill="#00f">
<text x="223.4" y="35.5">1</text>
<text x="221.4" y="39">11</text>
<text x="228.6" y="36.9">OE</text>
<text x="228.6" y="40.4">CLK</text>
<text x="116" y="47.8">1</text>
<text x="223.4" y="46">2</text>
<text x="228.6" y="47.4">D0</text>
<text x="243.1" y="47.4">O0</text>
<text x="250.8" y="46">19</text>
<text x="116" y="51.3">2</text>
<text x="119.5" y="49.6">DIR</text>
<text x="119.5" y="53.1">A1</text>
<text x="130.9" y="53.1">#OE</text>
<text x="139.5" y="51.3">19</text>
<text x="223.4" y="49.6">3</text>
<text x="223.4" y="53.1">4</text>
<text x="228.6" y="51">D1</text>
<text x="243.1" y="51">O1</text>
<text x="250.8" y="49.6">18</text>
<text x="250.8" y="53.1">17</text>
<text x="116" y="54.9">3</text>
<text x="116" y="58.4">4</text>
<text x="119.5" y="56.6">A2</text>
<text x="133.9" y="56.6">B1</text>
<text x="139.5" y="58.4">17</text>
<text x="139.5" y="54.9">18</text>
<text x="223.4" y="56.6">5</text>
<text x="228.6" y="54.5">D2</text>
<text x="228.6" y="58">D3</text>
<text x="243.1" y="54.5">O2</text>
<text x="243.1" y="58">O3</text>
<text x="250.8" y="56.6">16</text>
<text x="116" y="61.9">5</text>
<text x="116" y="65.4">6</text>
<text x="119.5" y="60.1">A3</text>
<text x="119.5" y="63.7">A4</text>
<text x="133.9" y="63.7">B3</text>
<text x="133.9" y="60.1">B2</text>
<text x="139.5" y="65.4">15</text>
<text x="139.5" y="61.9">16</text>
<text x="223.4" y="60.1">6</text>
<text x="223.4" y="63.7">7</text>
<text x="228.6" y="61.6">D4</text>
<text x="228.6" y="65.1">D5</text>
<text x="243.1" y="61.6">O4</text>
<text x="243.1" y="65.1">O5</text>
<text x="250.8" y="60.1">15</text>
<text x="250.8" y="63.7">14</text>
<text x="308.3" y="65.4">1</text>
<text x="116" y="69">7</text>
<text x="119.5" y="67.2">A5</text>
<text x="119.5" y="70.7">A6</text>
<text x="133.9" y="70.7">B5</text>
<text x="133.9" y="67.2">B4</text>
<text x="139.5" y="69">14</text>
<text x="223.4" y="67.2">8</text>
<text x="223.4" y="70.7">9</text>
<text x="228.6" y="68.6">D6</text>
<text x="243.1" y="68.6">O6</text>
<text x="250.8" y="67.2">13</text>
<text x="250.8" y="70.7">12</text>
<text x="308.3" y="69">2</text>
<text x="311.7" y="67.2">A14</text>
<text x="311.7" y="70.7">A12</text>
<text x="323.9" y="70.7">!WE</text>
<text x="331.8" y="69">27</text>
<text x="116" y="72.5">8</text>
<text x="116" y="76">9</text>
<text x="119.5" y="74.3">A7</text>
<text x="119.5" y="77.8">A8</text>
<text x="133.9" y="77.8">B7</text>
<text x="133.9" y="74.3">B6</text>
<text x="139.5" y="76">12</text>
<text x="139.5" y="72.5">13</text>
<text x="228.6" y="72.1">D7</text>
<text x="243.1" y="72.1">O7</text>
<text x="308.3" y="72.5">3</text>
<text x="308.3" y="76">4</text>
<text x="311.7" y="74.3">A7</text>
<text x="311.7" y="77.8">A6</text>
<text x="324.1" y="74.3">A13</text>
<text x="326.1" y="77.8">A8</text>
<text x="331.8" y="76">25</text>
<text x="331.8" y="72.5">26</text>
<text x="133.9" y="81.3">B8</text>
<text x="139.5" y="79.6">11</text>
<text x="308.3" y="79.6">5</text>
<text x="308.3" y="83.1">6</text>
<text x="311.7" y="81.3">A5</text>
<text x="326.1" y="81.3">A9</text>
<text x="331.8" y="83.1">23</text>
<text x="331.8" y="79.6">24</text>
<text x="308.3" y="86.6">7</text>
<text x="311.7" y="84.8">A4</text>
<text x="311.7" y="88.4">A3</text>
<text x="324.1" y="84.8">A11</text>
<text x="324.6" y="88.4">!OE</text>
<text x="331.8" y="86.6">22</text>
<text x="223.4" y="95.4">1</text>
<text x="308.3" y="90.1">8</text>
<text x="308.3" y="93.7">9</text>
<text x="311.7" y="91.9">A2</text>
<text x="311.7" y="95.4">A1</text>
<text x="324.1" y="91.9">A10</text>
<text x="324.7" y="95.4">!CS</text>
<text x="331.8" y="93.7">20</text>
<text x="331.8" y="90.1">21</text>
<text x="117.8" y="99">1</text>
<text x="121.2" y="100.7">DIR</text>
<text x="221.4" y="99">11</text>
<text x="228.6" y="96.8">OE</text>
<text x="228.6" y="100.4">CLK</text>
<text x="306.2" y="97.2">10</text>
<text x="306.2" y="100.7">11</text>
<text x="311.7" y="99">A0</text>
<text x="324.5" y="99">IO7</text>
<text x="331.8" y="100.7">18</text>
<text x="331.8" y="97.2">19</text>
<text x="117.8" y="102.5">2</text>
<text x="117.8" y="106">3</text>
<text x="121.2" y="104.2">A1</text>
<text x="121.2" y="107.8">A2</text>
<text x="132.7" y="104.2">#OE</text>
<text x="135.6" y="107.8">B1</text>
<text x="141.3" y="106">18</text>
<text x="141.3" y="102.5">19</text>
<text x="223.4" y="106">2</text>
<text x="228.6" y="107.4">D0</text>
<text x="243.1" y="107.4">O0</text>
<text x="250.8" y="106">19</text>
<text x="306.2" y="104.2">12</text>
<text x="306.2" y="107.8">13</text>
<text x="311.7" y="102.5">IO0</text>
<text x="311.7" y="106">IO1</text>
<text x="324.5" y="106">IO5</text>
<text x="324.5" y="102.5">IO6</text>
<text x="331.8" y="107.8">16</text>
<text x="331.8" y="104.2">17</text>
<text x="117.8" y="109.5">4</text>
<text x="117.8" y="113.1">5</text>
<text x="121.2" y="111.3">A3</text>
<text x="135.6" y="111.3">B2</text>
<text x="141.3" y="113.1">16</text>
<text x="141.3" y="109.5">17</text>
<text x="223.4" y="109.5">3</text>
<text x="223.4" y="113.1">4</text>
<text x="228.6" y="110.9">D1</text>
<text x="243.1" y="110.9">O1</text>
<text x="250.8" y="109.5">18</text>
<text x="250.8" y="113.1">17</text>
<text x="311.7" y="109.5">IO2</text>
<text x="324.5" y="113.1">IO3</text>
<text x="324.5" y="109.5">IO4</text>
<text x="331.8" y="111.3">15</text>
<text x="117.8" y="116.6">6</text>
<text x="121.2" y="114.8">A4</text>
<text x="121.2" y="118.4">A5</text>
<text x="135.6" y="118.4">B4</text>
<text x="135.6" y="114.8">B3</text>
<text x="141.3" y="116.6">15</text>
<text x="223.4" y="116.6">5</text>
<text x="228.6" y="114.5">D2</text>
<text x="228.6" y="118">D3</text>
<text x="243.1" y="114.5">O2</text>
<text x="243.1" y="118">O3</text>
<text x="250.8" y="116.6">16</text>
<text x="117.8" y="120.1">7</text>
<text x="117.8" y="123.6">8</text>
<text x="121.2" y="121.9">A6</text>
<text x="121.2" y="125.4">A7</text>
<text x="135.6" y="125.4">B6</text>
<text x="135.6" y="121.9">B5</text>
<text x="141.3" y="123.6">13</text>
<text x="141.3" y="120.1">14</text>
<text x="223.4" y="120.1">6</text>
<text x="223.4" y="123.6">7</text>
<text x="228.6" y="121.5">D4</text>
<text x="228.6" y="125.1">D5</text>
<text x="243.1" y="121.5">O4</text>
<text x="243.1" y="125.1">O5</text>
<text x="250.8" y="120.1">15</text>
<text x="250.8" y="123.6">14</text>
<text x="117.8" y="127.2">9</text>
<text x="121.2" y="128.9">A8</text>
<text x="135.6" y="128.9">B7</text>
<text x="141.3" y="130.7">11</text>
<text x="141.3" y="127.2">12</text>
<text x="223.4" y="127.2">8</text>
<text x="223.4" y="130.7">9</text>
<text x="228.6" y="128.6">D6</text>
<text x="243.1" y="128.6">O6</text>
<text x="250.8" y="127.2">13</text>
<text x="250.8" y="130.7">12</text>
<text x="135.6" y="132.5">B8</text>
<text x="228.6" y="132.1">D7</text>
<text x="243.1" y="132.1">O7</text>
<text x="308.3" y="143.1">1</text>
<text x="117.8" y="148.3">1</text>
<text x="308.3" y="146.6">2</text>
<text x="311.7" y="144.8">A14</text>
<text x="311.7" y="148.3">A12</text>
<text x="323.9" y="148.3">!WE</text>
<text x="331.8" y="146.6">27</text>
<text x="117.8" y="151.9">2</text>
<text x="117.8" y="155.4">3</text>
<text x="121.2" y="150.1">1A</text>
<text x="121.2" y="153.6">1B</text>
<text x="135.6" y="153.6">4B</text>
<text x="141.3" y="155.4">12</text>
<text x="141.3" y="151.9">13</text>
<text x="308.3" y="150.1">3</text>
<text x="308.3" y="153.6">4</text>
<text x="311.7" y="151.9">A7</text>
<text x="311.7" y="155.4">A6</text>
<text x="324.1" y="151.9">A13</text>
<text x="326.1" y="155.4">A8</text>
<text x="331.8" y="153.6">25</text>
<text x="331.8" y="150.1">26</text>
<text x="117.8" y="158.9">4</text>
<text x="121.2" y="157.2">1Y</text>
<text x="121.2" y="160.7">2A</text>
<text x="135.6" y="157.2">4A</text>
<text x="135.8" y="160.7">4Y</text>
<text x="141.3" y="158.9">11</text>
<text x="223.4" y="158.9">1</text>
<text x="228.6" y="160.3">OE</text>
<text x="308.3" y="157.2">5</text>
<text x="308.3" y="160.7">6</text>
<text x="311.7" y="158.9">A5</text>
<text x="326.1" y="158.9">A9</text>
<text x="331.8" y="160.7">23</text>
<text x="331.8" y="157.2">24</text>
<text x="117.8" y="162.5">5</text>
<text x="117.8" y="166">6</text>
<text x="121.2" y="164.2">2B</text>
<text x="121.2" y="167.7">2Y</text>
<text x="135.6" y="164.2">3B</text>
<text x="135.6" y="167.7">3A</text>
<text x="141.3" y="166">9</text>
<text x="141.3" y="162.5">10</text>
<text x="221.4" y="162.5">11</text>
<text x="228.6" y="163.9">CLK</text>
<text x="308.3" y="164.2">7</text>
<text x="308.3" y="167.7">8</text>
<text x="311.7" y="162.5">A4</text>
<text x="311.7" y="166">A3</text>
<text x="324.1" y="162.5">A11</text>
<text x="324.6" y="166">!OE</text>
<text x="331.8" y="167.7">21</text>
<text x="331.8" y="164.2">22</text>
<text x="135.8" y="171.3">3Y</text>
<text x="141.3" y="169.5">8</text>
<text x="223.4" y="169.5">2</text>
<text x="223.4" y="173">3</text>
<text x="228.6" y="170.9">D0</text>
<text x="243.1" y="170.9">O0</text>
<text x="250.8" y="169.5">19</text>
<text x="250.8" y="173">18</text>
<text x="308.3" y="171.3">9</text>
<text x="311.7" y="169.5">A2</text>
<text x="311.7" y="173">A1</text>
<text x="324.1" y="169.5">A10</text>
<text x="324.7" y="173">!CS</text>
<text x="331.8" y="171.3">20</text>
<text x="223.4" y="176.6">4</text>
<text x="228.6" y="174.4">D1</text>
<text x="228.6" y="178">D2</text>
<text x="243.1" y="174.4">O1</text>
<text x="243.1" y="178">O2</text>
<text x="250.8" y="176.6">17</text>
<text x="306.2" y="174.8">10</text>
<text x="306.2" y="178.3">11</text>
<text x="311.7" y="176.6">A0</text>
<text x="324.5" y="176.6">IO7</text>
<text x="331.8" y="178.3">18</text>
<text x="331.8" y="174.8">19</text>
<text x="117.8" y="185.4">1</text>
<text x="223.4" y="180.1">5</text>
<text x="223.4" y="183.6">6</text>
<text x="228.6" y="181.5">D3</text>
<text x="228.6" y="185">D4</text>
<text x="243.1" y="181.5">O3</text>
<text x="243.1" y="185">O4</text>
<text x="250.8" y="180.1">16</text>
<text x="250.8" y="183.6">15</text>
<text x="306.2" y="181.9">12</text>
<text x="306.2" y="185.4">13</text>
<text x="311.7" y="180.1">IO0</text>
<text x="311.7" y="183.6">IO1</text>
<text x="324.5" y="183.6">IO5</text>
<text x="324.5" y="180.1">IO6</text>
<text x="331.8" y="185.4">16</text>
<text x="331.8" y="181.9">17</text>
<text x="117.8" y="188.9">2</text>
<text x="121.2" y="187.1">1A</text>
<text x="121.2" y="190.7">1Y</text>
<text x="135.6" y="190.7">6A</text>
<text x="141.3" y="188.9">13</text>
<text x="223.4" y="187.1">7</text>
<text x="223.4" y="190.7">8</text>
<text x="228.6" y="188.6">D5</text>
<text x="243.1" y="188.6">O5</text>
<text x="250.8" y="187.1">14</text>
<text x="250.8" y="190.7">13</text>
<text x="311.7" y="187.1">IO2</text>
<text x="324.5" y="190.7">IO3</text>
<text x="324.5" y="187.1">IO4</text>
<text x="331.8" y="188.9">15</text>
<text x="117.8" y="192.4">3</text>
<text x="117.8" y="196">4</text>
<text x="121.2" y="194.2">2A</text>
<text x="121.2" y="197.7">2Y</text>
<text x="135.6" y="197.7">5A</text>
<text x="135.8" y="194.2">6Y</text>
<text x="141.3" y="196">11</text>
<text x="141.3" y="192.4">12</text>
<text x="223.4" y="194.2">9</text>
<text x="228.6" y="192.1">D6</text>
<text x="228.6" y="195.6">D7</text>
<text x="243.1" y="192.1">O6</text>
<text x="243.1" y="195.6">O7</text>
<text x="250.8" y="194.2">12</text>
<text x="117.8" y="199.5">5</text>
<text x="117.8" y="203">6</text>
<text x="121.2" y="201.3">3A</text>
<text x="135.8" y="201.3">5Y</text>
<text x="141.3" y="203">9</text>
<text x="141.3" y="199.5">10</text>
<text x="121.2" y="204.8">3Y</text>
<text x="135.6" y="204.8">4A</text>
<text x="135.8" y="208.3">4Y</text>
<text x="141.3" y="206.6">8</text>
</g>
<g font-size="3.2" fill="#f00">
<text x="250.8" y="35.5">20</text>
<text x="241" y="36.9">VCC</text>
<text x="139.5" y="47.8">20</text>
<text x="131.4" y="49.6">VCC</text>
<text x="331.8" y="65.4">28</text>
<text x="323.7" y="67.2">VCC</text>
<text x="250.8" y="95.4">20</text>
<text x="133.2" y="100.7">VCC</text>
<text x="141.3" y="99">20</text>
<text x="241" y="96.8">VCC</text>
<text x="331.8" y="143.1">28</text>
<text x="141.3" y="148.3">14</text>
<text x="323.7" y="144.8">VCC</text>
<text x="133.2" y="150.1">VCC</text>
<text x="241" y="160.3">VCC</text>
<text x="250.8" y="158.9">20</text>
<text x="141.3" y="185.4">14</text>
<text x="133.2" y="187.1">VCC</text>
</g>
<g font-size="3.2">
<text x="38.6" y="47.4">1</text>
<text x="38.6" y="51">2</text>
<text x="38.6" y="54.5">3</text>
<text x="38.6" y="58">4</text>
<text x="38.6" y="61.6">5</text>
<text x="38.6" y="65.1">6</text>
<text x="38.6" y="68.6">7</text>
<text x="38.6" y="72.1">8</text>
<text x="221.4" y="77.8">10</text>
<text x="114" y="79.6">10</text>
<text x="119.5" y="81.3">GND</text>
<text x="228.6" y="79.2">GND</text>
<text x="38.6" y="98.6">1</text>
<text x="38.6" y="102.1">2</text>
<text x="38.6" y="105.7">3</text>
<text x="38.6" y="109.2">4</text>
<text x="38.6" y="112.7">5</text>
<text x="306.2" y="111.3">14</text>
<text x="311.7" y="113.1">VSS</text>
<text x="38.6" y="116.2">6</text>
<text x="38.6" y="119.8">7</text>
<text x="38.6" y="123.3">8</text>
<text x="115.7" y="130.7">10</text>
<text x="121.2" y="132.5">GND</text>
<text x="221.4" y="137.8">10</text>
<text x="228.6" y="139.2">GND</text>
<text x="38.6" y="160.3">1</text>
<text x="38.6" y="163.9">2</text>
<text x="38.6" y="167.4">3</text>
<text x="38.6" y="170.9">4</text>
<text x="117.8" y="169.5">7</text>
<text x="121.2" y="171.3">GND</text>
<text x="38.6" y="174.4">5</text>
<text x="38.6" y="178">6</text>
<text x="38.6" y="181.5">7</text>
<text x="38.6" y="185">8</text>
<text x="306.2" y="188.9">14</text>
<text x="311.7" y="190.7">VSS</text>
<text x="221.4" y="201.3">10</text>
<text x="228.6" y="202.7">GND</text>
<text x="38.6" y="204.4">1</text>
<text x="38.6" y="208">2</text>
<text x="117.8" y="206.6">7</text>
<text x="121.2" y="208.3">GND</text>
<text x="38.6" y="211.5">3</text>
</g>
</svg>
